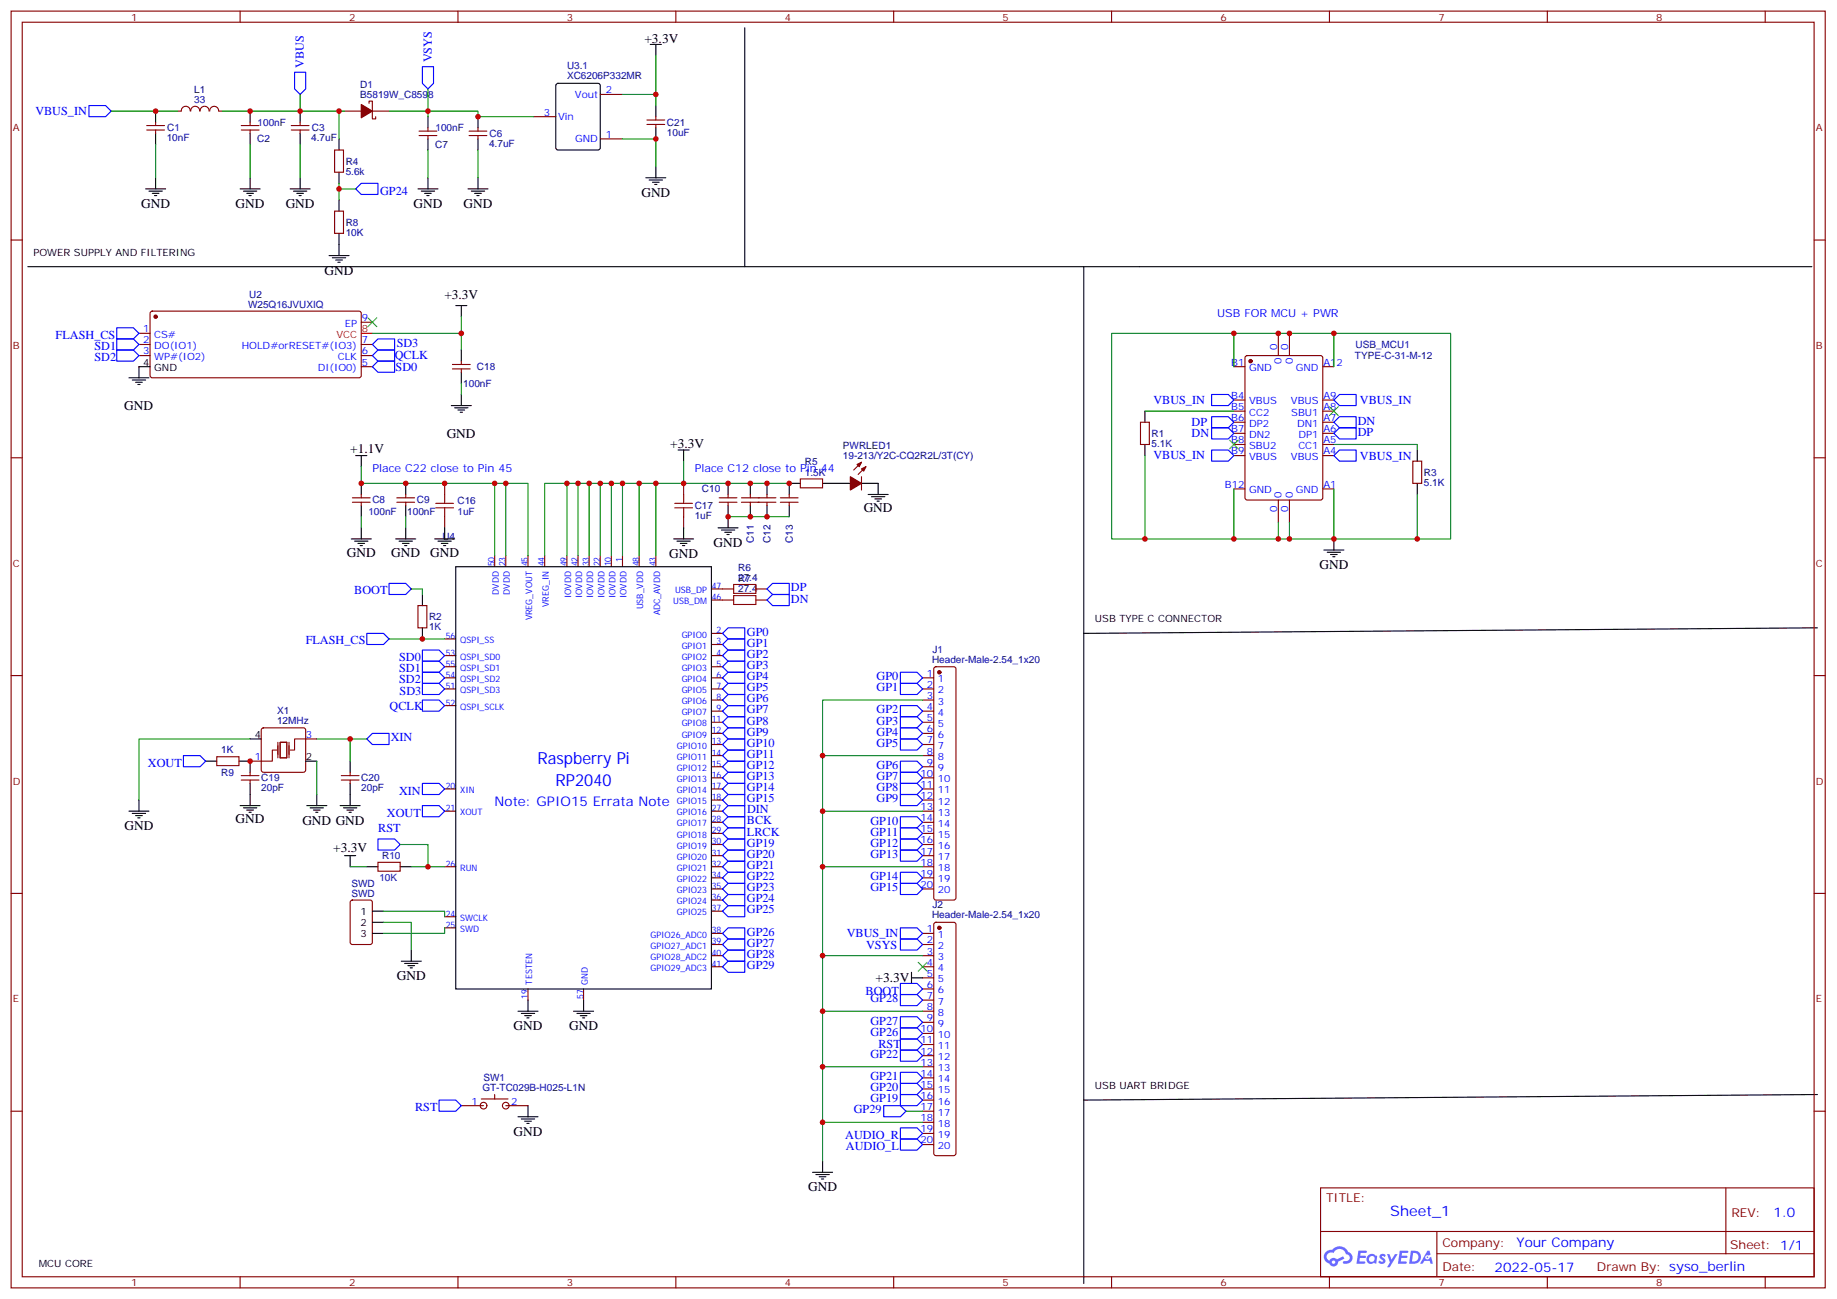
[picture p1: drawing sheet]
<svg xmlns="http://www.w3.org/2000/svg" width="583mm" height="412mm" viewBox="0 0 583 412" stroke-linecap="round" stroke-linejoin="round" font-family="sans-serif">
<path d="M236.4 8.8v75.9M8.8 84.7h566.2M344 84.7v322.8M576.8 199.3l-232.8 1.8M576.8 347.5l-232.8 1.7" fill="none" stroke="#000" stroke-width=".35"/>
<g fill="none" stroke="#870000" stroke-width=".35">
<path d="M3.5 3.5h575.8v405.4h-575.8zM7.1 7.1h568.6v398.2h-568.6zM76.2 3.5v3.6M145.3 3.5v3.6M214.5 3.5v3.6M283.6 3.5v3.6M352.8 3.5v3.6M421.9 3.5v3.6M491.1 3.5v3.6M560.2 3.5v3.6M3.5 76.2h3.6M575.7 76.2h3.6"/>
<path d="M3.5 145.3h3.6M575.7 145.3h3.6M3.5 214.5h3.6M575.7 214.5h3.6M3.5 283.6h3.6M575.7 283.6h3.6M3.5 352.8h3.6M575.7 352.8h3.6M419.1 377.1h156.6v28.2h-156.6zM547.7 377.1v20.9M419.1 391h156.5M456 398h119.6"/>
<path d="M456 391v14.1M76.2 405.3v3.6M145.3 405.3v3.6M214.5 405.3v3.6M283.6 405.3v3.6M352.8 405.3v3.6M421.9 405.3v3.6M491.1 405.3v3.6M560.2 405.3v3.6"/>
</g>
<g fill="#5487ff">
<path d="M438.1 398.3a1.22 1.22 0 0 1 1.7 .3l-.4 .5a.47 .47 0 0 0-.3-.4 .47 .47 0 0 0-.5 .2l.1 .3a1.14 1.14 0 0 1 .8 1.7 1.14 1.14 0 0 1-1.9 0l-.2-.2 .5-.5 .7 .4a.29 .29 0 0 0 .3-.3 .29 .29 0 0 0-.2-.3 1.04 1.04 0 0 1-.6-1.7z"/>
<path d="M431.1 397h2.3l.4 .2-.2 .5-1.8 .1-.1 .8h1.5l.3 .4-.3 .4h-1.6l-.2 1.1h1.7l.2 .3-.2 .3-2.6 .1z"/>
<path d="M444.2 397.1l2.7 .1-.1 .5-1.8 .1-.2 .8h1.6l.3 .4-.4 .4h-1.6l-.1 1.1h1.7l.2 .3-.2 .3-2.7 .1z"/>
<path d="M453 397.1h.7l.3 1.2-.6 .3a.69 .69 0 0 0-1 .3 .69 .69 0 0 0 .4 1 .69 .69 0 0 0 .9-.7l.5-.2 .6 2.2h-.8l-.3-.9h-1.7l-.5 .9h-.8z"/>
<path d="M440.2 398.1h.8l.6 1.9 1.1-1.9h.9l-2.6 4.2h-.8l.9-1.5z"/>
<path d="M447.8 397.1l-.6 4.1h1.3a2.11 2.11 0 0 0 2.5-2.1 2.11 2.11 0 0 0-2.5-2zM448.5 397.8a1.43 1.43 0 0 1 1.6 1.6 1.43 1.43 0 0 1-2 1.1z"/>
<path d="M434.1 398.7a1.54 1.54 0 0 0-.1 2.1 1.54 1.54 0 0 0 2.1 .2l.7 .2 .3-2.3-.6-.3a1.49 1.49 0 0 0-2.4 .1zM434.3 399.7a.95 .95 0 0 1 1.9 0 .95 .95 0 0 1-1.9 0z"/>
<path d="M420.8 397.4a2.18 2.18 0 0 0 1.1 3.7 1.44 1.44 0 0 0 1.6 1 1.44 1.44 0 0 0 1.2-1.5l2-1-.5-.8-1.9 1a1.47 1.47 0 0 0-2.4 .4 1.39 1.39 0 0 1-.7-1.9 1.39 1.39 0 0 1 2-.5 2.12 2.12 0 0 1 2.2-1.3 2.12 2.12 0 0 1 1.9 1.7 1.14 1.14 0 0 1 1 1.4 1.14 1.14 0 0 1-1.6 .8 .43 .43 0 0 0-.5 .3 .43 .43 0 0 0 .4 .5 1.98 1.98 0 0 0 2.5-1.2 1.98 1.98 0 0 0-1.2-2.5 3.1 3.1 0 0 0-5.3-.7l-.9 .1zM422.7 400.7a.55 .55 0 0 1 1.1 0 .55 .55 0 0 1-1.1 0z"/>
<circle cx="453" cy="399.2" r=".26"/>
</g>
<path d="M138.3 159.8h5.6M141.1 157v2.8M214.1 159.8h5.7M217 157v2.8M138.3 161.2h5.6M141.1 161.2v2.8M214.1 161.2h5.7M217 161.2v2.8M232.8 189.1h7.1v2.8h-7.1zM232.8 185.6h7.1v2.8h-7.1z" fill="none" stroke="#a10000" stroke-width=".35"/>
<g fill="none" stroke="#870000" stroke-width=".35">
<path d="M46.6 39.9h5.6M49.4 38.8v1.1M56.4 35.3h1.1M57.5 35.3a1.41 1.41 0 0 1 1.5-1.6 1.41 1.41 0 0 1 1.4 1.6M60.5 35.3a1.41 1.41 0 0 1 1.4-1.6 1.41 1.41 0 0 1 1.4 1.6M63.5 35.3a1.41 1.41 0 0 1 1.4-1.6 1.41 1.41 0 0 1 1.4 1.6M66.6 35.3a1.41 1.41 0 0 1 1.4-1.5 1.41 1.41 0 0 1 1.4 1.5M69.5 35.3h1.1M76.6 39.9h5.6M79.4 38.8v1.1M92.4 39.9h5.7M95.2 38.8v1.1"/>
<path d="M109.4 35.3h5.3M117.1 32.8v-.7h1.1v5.6h1v-.7M118.2 35.3h5.3M169.3 37h7.1M190.5 30h7.1M205.3 39.5h5.7M205.3 38.1h5.7M208.1 37v1.1M208.1 39.5v1.1M46.6 41.3h5.6M49.4 41.3v1M76.6 41.3h5.6"/>
<path d="M79.4 41.3v1M92.4 41.3h5.7M95.2 41.3v1M106.2 47.6h2.8v7.1h-2.8zM133 43h5.6M133 41.6h5.6M135.8 40.6v1M135.8 43v1.1M148.9 43h5.6M148.9 41.6h5.6M151.7 40.6v1M151.7 43v1.1"/>
<path d="M190.5 44.1h7.1M106.2 67h2.8v7.1h-2.8zM47.9 99l.4-.2h65.9l.5 .7-.1 20-.7 .4h-65.8l-.5-.7v-19.7zM44.1 105.8h3.5M44.1 109.4h3.5M44.1 112.9h3.5M114.7 116.4h3.5M114.7 109.4h3.5M114.7 112.9h3.5M114.7 102.3h3.5M143.6 117.1h5.6M143.6 115.7h5.6"/>
<path d="M146.4 114.7v1M146.4 117.1v1.1M391.6 116.4h3.5M395.3 113.1l.5-.2h23.3l.7 .4v44.7l-.5 .7h-23.5l-.6-.4-.1-44.7zM405.7 105.8v7.1M409.2 105.8v7.1M419.8 116.4h3.5M361.9 134.1h2.9v7h-2.9zM391.6 127h3.5M391.6 130.5h3.5M391.6 134.1h3.5M391.6 137.6h3.5"/>
<path d="M419.8 127h3.5M419.8 130.5h3.5M419.8 134.1h3.5M419.8 137.6h3.5M111.8 159.5h5.7M111.8 158h5.7M114.7 157v1M114.7 159.5v1M125.9 159.5h5.7M125.9 158h5.7M128.8 157v1M128.8 159.5v1"/>
<path d="M141.1 153.5v3.5M217 153.5v3.5M228.2 159.5h5.7M228.2 158h5.7M231.1 157v1M231.1 159.5v1M235.3 159.5h10.9M235.3 158h10.9M238.1 157v1M238.1 159.5v1M243.4 157v1M243.4 159.5v1"/>
<path d="M247.6 159.5h5.7M247.6 158h5.7M250.5 157v1M250.5 159.5v1M254 152h7.1v2.9h-7.1zM273.4 146.8l-2.5 2.4M273.4 151.3v4.3M274.8 148.2l-2.5 2.4M391.6 141.1h3.5M391.6 144.6h3.5M391.6 155.2h3.5M405.7 158.7v7.1"/>
<path d="M409.2 158.7v7.1M419.8 141.1h3.5M419.8 144.6h3.5M419.8 155.2h3.5M448.4 146.4h2.8v7.1h-2.8zM141.1 164v3.6M157 176.4v3.5M160.5 176.4v3.5M167.6 176.4v3.5M172.9 176.4v3.5M179.9 176.4v3.5M183.4 176.4v3.5"/>
<path d="M187 176.4v3.5M190.5 176.4v3.5M194 176.4v3.5M197.6 176.4v3.5M202.8 176.4v3.5M208.1 176.4v3.5M217 164v3.6M132.6 192.3h2.9v7h-2.9zM225.8 190.5h7M225.8 187h7M239.9 190.5h3.5M239.9 187h3.5"/>
<path d="M141.1 218.7h3.5M141.1 215.2h3.5M141.1 202.8h3.5M141.1 211.7h3.5M141.1 208.1h3.5M225.8 218.7h3.5M225.8 215.2h3.5M225.8 211.7h3.5M225.8 208.1h3.5M225.8 204.6h3.5M225.8 201.1h3.5M292.8 218.7h3.5"/>
<path d="M292.8 215.2h3.5M296.6 211.9l.4-.2h5.7l.5 .2 .2 .5v72.6l-.2 .5-.5 .3h-5.7l-.5-.3-.2-.5v-72.6zM83.1 231.3l.5-.2h12.7l.5 .2 .2 .5v12.7l-.2 .5-.5 .2h-12.7l-.5-.3-.2-.4v-12.7zM97 234.6h3.5M141.1 224h3.5M225.8 225.8h3.5M225.8 222.2h3.5M225.8 239.9h3.5M225.8 236.4h3.5M225.8 232.8h3.5M225.8 229.3h3.5M292.8 225.8h3.5"/>
<path d="M292.8 222.2h3.5M292.8 239.9h3.5M292.8 236.4h3.5M292.8 232.8h3.5M292.8 229.3h3.5M68.8 240.2h7v2.9h-7zM76.6 246.2h5.6M76.6 247.6h5.6M79.4 245.2v1M79.4 247.6v1.1M79.4 241.7h3.5M108.3 246.2h5.6"/>
<path d="M108.3 247.6h5.6M111.1 245.2v1M111.1 247.6v1.1M141.1 257.5h3.5M141.1 250.5h3.5M225.8 257.5h3.5M225.8 250.5h3.5M225.8 254h3.5M225.8 246.9h3.5M225.8 243.4h3.5M292.8 257.5h3.5M292.8 250.5h3.5"/>
<path d="M292.8 254h3.5M292.8 246.9h3.5M292.8 243.4h3.5M119.9 273.8h7.1v2.8h-7.1zM141.1 275.2h3.5M225.8 278.7h3.5M225.8 275.2h3.5M225.8 271.6h3.5M225.8 268.1h3.5M225.8 264.6h3.5M225.8 261.1h3.5M292.8 278.7h3.5"/>
<path d="M292.8 275.2h3.5M292.8 271.6h3.5M292.8 268.1h3.5M292.8 264.6h3.5M292.8 261.1h3.5M111.4 286l.4-.2h5.7l.6 .4 .1 13-.5 .6-5.9 .1-.6-.5-.1-12.9zM141.1 294.6h3.5M141.1 291h3.5M225.8 299.9h3.5M225.8 296.3h3.5M225.8 289.3h3.5M225.8 285.8h3.5"/>
<path d="M225.8 282.2h3.5M292.8 299.9h3.5M292.8 296.3h3.5M292.8 282.2h3.5M296.6 293l.4-.2h5.7l.5 .2 .2 .5v72.7l-.2 .5-.5 .2h-5.7l-.5-.2-.2-.5v-72.7zM167.6 314v3.5M185.2 314v3.5M225.8 306.9h3.5M225.8 303.4h3.5M292.8 306.9h3.5M292.8 303.4h3.5M292.8 310.4h3.5"/>
<path d="M292.8 314h3.5M292.8 317.5h3.5M292.8 321h3.5M292.8 324.6h3.5M292.8 328.1h3.5M292.8 331.6h3.5M292.8 335.1h3.5M292.8 338.7h3.5M146.4 351h7.1M152.8 348.9h8.4M157 347.5v1.4M160.5 351h7.1"/>
<path d="M292.8 342.2h3.5M292.8 345.7h3.5M292.8 349.2h3.5M292.8 352.8h3.5M292.8 356.3h3.5M292.8 359.8h3.5M292.8 363.4h3.5"/>
<circle cx="153.5" cy="351" r="1.06"/>
<circle cx="160.5" cy="351" r="1.06"/>
</g>
<g fill="none" stroke="#000" stroke-width=".35">
<path d="M206.4 14.1h3.5M208.1 14.1v3.5M49.4 35.3v3.5M79.4 35.3v3.5M95.2 35.3v3.5M135.8 37v3.6M151.7 37v3.6M176.6 26.7l.5-.2h12.7l.6 .4 .1 20-.5 .7h-12.9l-.7-.4v-20zM208.1 33.5v3.5M46.2 60h6.4M49.4 42.3v3.6M49.4 56.4v3.6"/>
<path d="M76.2 60h6.3M79.4 42.3v3.6M79.4 56.4v3.6M92.1 60h6.3M95.2 42.3v3.6M95.2 56.4v3.6M107.6 44.1v3.5M107.6 54.7v3.5M132.6 60h6.4M135.8 44.1v3.5M135.8 56.4v3.6M148.5 60h6.4"/>
<path d="M151.7 44.1v3.5M151.7 56.4v3.6M205 56.4h6.3M206 57.1h4.3M207.1 57.9h2.1M207.8 58.6h.7M208.1 40.6v3.5M208.1 52.9v3.5M47.3 60.7h4.2M48.3 61.4h2.1M49 62.1h.7M77.3 60.7h4.2"/>
<path d="M78.3 61.4h2.1M79 62.1h.7M93.1 60.7h4.3M94.2 61.4h2.1M94.9 62.1h.7M107.6 63.5v3.5M107.6 74.1v7M133.7 60.7h4.2M134.8 61.4h2.1M135.5 62.1h.7M149.6 60.7h4.2M150.6 61.4h2.2"/>
<path d="M151.3 62.1h.7M104.4 81.1h6.4M105.5 81.8h4.2M106.5 82.6h2.2M107.2 83.3h.7M144.6 97h3.6M146.4 97v3.5M40.9 119.9h6.4M47.6 116.4h-3.5v3.5M146.4 111.1v3.6M146.4 118.2v3.5M42 120.6h4.2"/>
<path d="M43 121.4h2.2M43.7 122.1h.7M143.2 128.8h6.4M144.3 129.5h4.2M145.3 130.2h2.2M146 130.9h.8M146.4 125.2v3.6M363.4 130.5v3.6M112.9 144.6h3.5M114.7 144.6v3.6M114.7 153.5v3.5M128.8 153.5v3.5"/>
<path d="M215.2 142.9h3.5M217 142.9v3.5M231.1 153.5v3.5M238.1 153.5v3.5M243.4 153.5v3.5M254 153.5h-3.5v3.5M261.1 153.5h8.8M273.4 153.5h5.3v3.5M275.5 157h6.4M276.6 157.7h4.2M277.6 158.4h2.2M278.3 159.1h.7"/>
<path d="M363.4 141.1v3.5M449.8 142.9v3.5M449.8 153.5v3.5M111.5 171.1h6.3M112.5 171.8h4.3M113.6 172.5h2.1M114.3 173.2h.7M114.7 160.5v3.5M114.7 167.6v3.5M125.6 171.1h6.3M126.6 171.8h4.3M127.7 172.5h2.1"/>
<path d="M128.4 173.2h.7M128.8 160.5v3.5M128.8 167.6v3.5M137.9 171.1h6.4M139 171.8h4.2M140.1 172.5h2.1M140.8 173.2h.7M141.1 167.6v3.5M144.6 179.9h81.2v134.1h-81.2zM213.8 171.1h6.3M214.8 171.8h4.3M215.9 172.5h2.1"/>
<path d="M216.6 173.2h.7M217 167.6v3.5M227.9 167.6h6.3M229 168.3h4.2M230 169h2.1M230.7 169.7h.7M231.1 160.5v7.1M238.1 160.5v3.5M243.4 160.5v3.5M250.5 160.5v3.5M420.2 174.6h6.3M421.2 175.3h4.2"/>
<path d="M422.3 176h2.1M423 176.7h.7M423.3 171.1v3.5M134.1 188.7v3.6M134.1 199.3v3.5M79.4 234.6h3.5M40.9 257.5h6.4M42 258.2h4.2M43 258.9h2.2M43.7 259.6h.7M44.1 254v3.5M65.3 241.7h3.5"/>
<path d="M75.8 241.7h3.6v3.5M76.2 255.8h6.3M77.3 256.5h4.2M78.3 257.2h2.1M79 257.9h.7M79.4 248.7v7.1M97 241.7h3.5M97.4 255.8h6.3M98.4 256.5h4.3M99.5 257.2h2.1M100.2 257.9h.7M100.5 252.2v3.6"/>
<path d="M107.9 255.8h6.4M109 256.5h4.2M110.1 257.2h2.1M110.8 257.9h.7M111.1 241.7v3.5M111.1 248.7v7.1M109.4 271.6h3.5M111.1 271.6v3.6M116.4 275.2h3.5M127 275.2h3.5M118.2 296.3h3.5M118.2 289.3h3.5"/>
<path d="M118.2 292.8h3.5M127.4 305.2h6.3M128.4 305.9h4.2M129.5 306.6h2.1M130.2 307.3h.7M130.5 301.6v3.6M167.6 317.5v3.5M185.2 317.5v3.5M289.3 310.4h3.5M289.3 308.7v3.5M164.4 321h6.3M165.5 321.7h4.2"/>
<path d="M166.5 322.4h2.1M167.2 323.1h.7M182 321h6.4M183.1 321.7h4.2M184.1 322.4h2.2M184.9 323.1h.7M164.4 354.5h6.3M165.5 355.2h4.2M166.5 356h2.1M167.2 356.7h.7M167.6 351v3.5M257.9 372.2h6.3"/>
<path d="M258.9 372.9h4.3M260 373.6h2.1M260.7 374.3h.7M261.1 368.7v3.5"/>
</g>
<path d="M87.8 238.1h-1.4v3.6h-3.5M88.2 235.7v4.9M88.9 235.7h2.1v4.9h-2.1zM91.7 235.7v4.9M97 234.6h-3.5v3.5h-1.4" fill="none" stroke="#870012" stroke-width=".35"/>
<g fill="#870000" stroke="#870000" stroke-width=".35">
<path d="M114.7 33.2l3.5 2.1-3.5 2.1z"/>
<path d="M269.9 151.3l3.5 2.2-3.5 2.1z"/>
<path d="M273.4 148.9l1.4-.7-.7 1.4z"/>
<path d="M272 147.5l1.4-.7-.7 1.4z"/>
<circle cx="396.9" cy="114.7" r=".53"/>
<circle cx="49.4" cy="100.5" r=".53"/>
<circle cx="298.1" cy="213.4" r=".53"/>
<circle cx="298.1" cy="294.6" r=".53"/>
</g>
<path d="M114.7 105.8h3.5" fill="none" stroke="#f00" stroke-width=".35"/>
<g fill="none" stroke="#00f" stroke-width=".35">
<path d="M28.2 33.5h5.3l1.8 1.8-1.8 1.7h-5.3zM93.5 22.9h3.5v5.3l-1.8 1.8-1.7-1.8zM134.1 21.2h3.5v5.3l-1.8 1.7-1.7-1.7zM114.7 58.2h5.2v3.5h-5.2l-1.8-1.7zM37 107.6h5.3l1.8 1.8-1.8 1.7h-5.3zM37 104.1h5.3l1.8 1.7-1.8 1.8h-5.3zM37 111.1h5.3l1.8 1.8-1.8 1.8h-5.3zM118.2 116.4l1.7-1.7h5.3v3.5h-5.3zM118.2 112.9l1.7-1.8h5.3v3.6h-5.3zM118.2 109.4l1.7-1.8h5.3v3.5h-5.3zM384.5 132.3h5.3l1.8 1.8-1.8 1.7h-5.3zM384.5 135.8h5.3l1.8 1.8-1.8 1.7h-5.3z"/>
<path d="M384.5 125.2h5.3l1.8 1.8-1.8 1.8h-5.3zM423.3 137.6l1.8-1.8h5.3v3.5h-5.3zM423.3 127l1.8-1.8h5.3v3.6h-5.3zM425.1 132.3h5.3v3.5h-5.3l-1.8-1.7zM384.5 142.9h5.3l1.8 1.7-1.8 1.8h-5.3zM423.3 144.6l1.8-1.7h5.3v3.5h-5.3zM123.5 185.2h5.3l1.7 1.8-1.7 1.7h-5.3zM243.4 190.5l1.8-1.8h5.3v3.6h-5.3zM243.4 187l1.8-1.8h5.3v3.5h-5.3zM116.4 201.1h5.3l1.8 1.7-1.8 1.8h-5.3zM134.1 206.4h5.2l1.8 1.7-1.8 1.8h-5.2zM134.1 209.9h5.2l1.8 1.8-1.8 1.7h-5.2z"/>
<path d="M134.1 213.4h5.2l1.8 1.8-1.8 1.8h-5.2zM134.1 217h5.2l1.8 1.7-1.8 1.8h-5.2zM229.3 201.1l1.8-1.8h5.3v3.5h-5.3zM229.3 204.6l1.8-1.8h5.3v3.6h-5.3zM229.3 208.1l1.8-1.7h5.3v3.5h-5.3zM229.3 211.7l1.8-1.8h5.3v3.5h-5.3zM229.3 215.2l1.8-1.8h5.3v3.6h-5.3zM229.3 218.7l1.8-1.7h5.3v3.5h-5.3zM285.8 217h5.2l1.8 1.7-1.8 1.8h-5.2zM285.8 213.4h5.2l1.8 1.8-1.8 1.8h-5.2zM58.2 239.9h5.3l1.8 1.8-1.8 1.7h-5.3zM116.4 234.6l1.8-1.8h5.3v3.6h-5.3z"/>
<path d="M134.1 222.2h5.2l1.8 1.8-1.8 1.8h-5.2zM229.3 222.2l1.8-1.7h5.3v3.5h-5.3zM229.3 225.8l1.8-1.8h5.3v3.5h-5.3zM229.3 229.3l1.8-1.8h5.3v3.6h-5.3zM229.3 232.8l1.8-1.7h5.3v3.5h-5.3zM229.3 236.4l1.8-1.8h5.3v3.5h-5.3zM229.3 239.9l1.8-1.8h5.3v3.6h-5.3zM285.8 234.6h5.2l1.8 1.8-1.8 1.7h-5.2zM285.8 231.1h5.2l1.8 1.7-1.8 1.8h-5.2zM285.8 227.5h5.2l1.8 1.8-1.8 1.8h-5.2zM285.8 224h5.2l1.8 1.8-1.8 1.7h-5.2zM134.1 255.8h5.2l1.8 1.7-1.8 1.8h-5.2z"/>
<path d="M134.1 248.7h5.2l1.8 1.8-1.8 1.7h-5.2zM229.3 257.5l1.8-1.7h5.3v3.5h-5.3zM229.3 243.4l1.8-1.7h5.3v3.5h-5.3zM229.3 246.9l1.8-1.7h5.3v3.5h-5.3zM229.3 250.5l1.8-1.8h5.3v3.5h-5.3zM229.3 254l1.8-1.8h5.3v3.6h-5.3zM285.8 259.3h5.2l1.8 1.8-1.8 1.7h-5.2zM285.8 252.2h5.2l1.8 1.8-1.8 1.8h-5.2zM285.8 248.7h5.2l1.8 1.8-1.8 1.7h-5.2zM285.8 245.2h5.2l1.8 1.7-1.8 1.8h-5.2zM285.8 241.7h5.2l1.8 1.7-1.8 1.8h-5.2zM119.9 266.3h5.3l1.8 1.8-1.8 1.8h-5.3z"/>
<path d="M229.3 261.1l1.8-1.8h5.3v3.5h-5.3zM229.3 264.6l1.8-1.8h5.3v3.5h-5.3zM229.3 268.1l1.8-1.8h5.3v3.6h-5.3zM229.3 271.6l1.8-1.7h5.3v3.5h-5.3zM229.3 275.2l1.8-1.8h5.3v3.5h-5.3zM229.3 278.7l1.8-1.8h5.3v3.6h-5.3zM285.8 276.9h5.2l1.8 1.8-1.8 1.8h-5.2zM285.8 269.9h5.2l1.8 1.7-1.8 1.8h-5.2zM285.8 266.3h5.2l1.8 1.8-1.8 1.8h-5.2zM285.8 262.8h5.2l1.8 1.8-1.8 1.7h-5.2zM229.3 282.2l1.8-1.7h5.3v3.5h-5.3zM229.3 285.8l1.8-1.8h5.3v3.5h-5.3z"/>
<path d="M229.3 289.3l1.8-1.8h5.3v3.5h-5.3zM229.3 299.9l1.8-1.8h5.3v3.5h-5.3zM231.1 294.6h5.3v3.5h-5.3l-1.8-1.8zM285.8 280.5h5.2l1.8 1.7-1.8 1.8h-5.2zM285.8 294.6h5.2l1.8 1.7-1.8 1.8h-5.2zM285.8 298.1h5.2l1.8 1.8-1.8 1.7h-5.2zM229.3 303.4l1.8-1.8h5.3v3.6h-5.3zM229.3 306.9l1.8-1.7h5.3v3.5h-5.3zM285.8 315.7h5.2l1.8 1.8-1.8 1.8h-5.2zM285.8 312.2h5.2l1.8 1.8-1.8 1.7h-5.2zM285.8 322.8h5.2l1.8 1.8-1.8 1.7h-5.2zM285.8 326.3h5.2l1.8 1.8-1.8 1.7h-5.2z"/>
<path d="M285.8 333.4h5.2l1.8 1.7-1.8 1.8h-5.2zM285.8 329.8h5.2l1.8 1.8-1.8 1.8h-5.2zM139.3 349.2h5.3l1.8 1.8-1.8 1.8h-5.3zM280.5 351h5.3l1.7 1.8-1.7 1.7h-5.3zM285.8 340.4h5.2l1.8 1.8-1.8 1.8h-5.2zM285.8 344h5.2l1.8 1.7-1.8 1.8h-5.2zM285.8 347.5h5.2l1.8 1.7-1.8 1.8h-5.2zM285.8 358.1h5.2l1.8 1.7-1.8 1.8h-5.2zM285.8 361.6h5.2l1.8 1.8-1.8 1.7h-5.2z"/>
</g>
<g fill="none" stroke="#008700" stroke-width=".35">
<path d="M208.1 17.6v15.9M35.3 35.3h21.1M95.2 30v5.3h-24.6M95.2 35.3h14.2M107.6 35.3v8.8M123.5 35.3h28.2v1.7h17.6M135.8 28.2v8.8M197.6 30h10.5M49.4 45.9v10.5M79.4 45.9v10.5M95.2 45.9v10.5M107.6 58.2v5.3"/>
<path d="M107.6 60h5.3M135.8 47.6v8.8M151.7 47.6v8.8M197.6 44.1h10.5v8.8M118.2 105.8h28.2M146.4 100.5v10.6M391.6 116.4v-10.6h31.7v10.6M391.6 105.8h-38.8v65.3h10.6M423.3 105.8h37.1v65.3h-10.6M146.4 121.7v3.5M363.4 130.5h28.2M114.7 148.2v5.3h42.3v22.9"/>
<path d="M157 153.5h3.5v22.9M160.5 153.5h7.1v22.9M179.9 153.5h3.5v22.9M183.4 153.5h3.6v22.9M187 153.5h3.5v22.9M190.5 153.5h3.5v22.9M194 153.5h3.6v22.9M197.6 153.5h5.2v22.9M202.8 153.5h5.3v22.9M217 153.5h33.5M217 146.4v7.1h-8.9M363.4 144.6v26.5h28.2"/>
<path d="M391.6 155.2v15.9h31.7v-15.9M423.3 141.1h26.5v1.8M449.8 157v14.1h-26.5M114.7 164v3.6M128.8 164v3.6M172.9 176.4v-22.9h7v22.9M231.1 164h19.4M405.7 165.8v5.3M409.2 165.8v5.3M130.5 187h3.6v1.7M123.5 202.8h17.6M79.4 234.6h-35.3v19.4"/>
<path d="M100.5 234.6h15.9M111.1 234.6v7.1M261.1 239.9h31.7M292.8 222.2h-31.7v146.5M100.5 241.7v10.5M261.1 257.5h31.7M111.1 275.2h5.3M127 268.1h8.8v7.1M130.5 275.2h10.6M261.1 275.2h31.7M121.7 289.3h19.4v1.7M121.7 292.8h8.8v8.8"/>
<path d="M141.1 294.6v1.7h-19.4M261.1 303.4h31.7M261.1 321h31.7M261.1 338.7h31.7M261.1 356.3h31.7M287.5 352.8h5.3"/>
</g>
<g fill="#c00">
<circle cx="243.4" cy="153.5" r=".88"/>
<circle cx="238.1" cy="153.5" r=".88"/>
<circle cx="231.1" cy="153.5" r=".88"/>
<circle cx="135.8" cy="275.2" r=".88"/>
<circle cx="217" cy="153.5" r=".88"/>
<circle cx="208.1" cy="153.5" r=".88"/>
<circle cx="114.7" cy="153.5" r=".88"/>
<circle cx="160.5" cy="153.5" r=".88"/>
<circle cx="202.8" cy="153.5" r=".88"/>
<circle cx="197.6" cy="153.5" r=".88"/>
<circle cx="194" cy="153.5" r=".88"/>
<circle cx="190.5" cy="153.5" r=".88"/>
<circle cx="187" cy="153.5" r=".88"/>
<circle cx="183.4" cy="153.5" r=".88"/>
<circle cx="179.9" cy="153.5" r=".88"/>
<circle cx="128.8" cy="153.5" r=".88"/>
<circle cx="141.1" cy="153.5" r=".88"/>
<circle cx="157" cy="153.5" r=".88"/>
<circle cx="243.4" cy="164" r=".88"/>
<circle cx="231.1" cy="164" r=".88"/>
<circle cx="238.1" cy="164" r=".88"/>
<circle cx="79.4" cy="241.7" r=".88"/>
<circle cx="111.1" cy="234.6" r=".88"/>
<circle cx="409.2" cy="171.1" r=".88"/>
<circle cx="405.7" cy="171.1" r=".88"/>
<circle cx="391.6" cy="171.1" r=".88"/>
<circle cx="423.3" cy="171.1" r=".88"/>
<circle cx="405.7" cy="105.8" r=".88"/>
<circle cx="409.2" cy="105.8" r=".88"/>
<circle cx="363.4" cy="171.1" r=".88"/>
<circle cx="391.6" cy="105.8" r=".88"/>
<circle cx="449.8" cy="171.1" r=".88"/>
<circle cx="423.3" cy="105.8" r=".88"/>
<circle cx="79.4" cy="35.3" r=".88"/>
<circle cx="95.3" cy="35.3" r=".88"/>
<circle cx="49.4" cy="35.3" r=".88"/>
<circle cx="146.4" cy="105.8" r=".88"/>
<circle cx="208.1" cy="44.1" r=".88"/>
<circle cx="208.1" cy="30" r=".88"/>
<circle cx="151.7" cy="37" r=".88"/>
<circle cx="261.1" cy="239.9" r=".88"/>
<circle cx="261.1" cy="257.5" r=".88"/>
<circle cx="261.1" cy="275.2" r=".88"/>
<circle cx="261.1" cy="303.4" r=".88"/>
<circle cx="261.1" cy="321" r=".88"/>
<circle cx="261.1" cy="338.7" r=".88"/>
<circle cx="261.1" cy="356.3" r=".88"/>
<circle cx="135.8" cy="35.3" r=".88"/>
<circle cx="107.6" cy="35.3" r=".88"/>
<circle cx="107.6" cy="60" r=".88"/>
<circle cx="250.5" cy="153.5" r=".88"/>
<circle cx="134.1" cy="202.8" r=".88"/>
</g>
<path d="M116.8 100.9l2.8 2.8M119.6 100.9l-2.8 2.8M390.2 139.7l2.8 2.8M393 139.7l-2.8 2.8M421.9 129.1l2.8 2.8M424.7 129.1l-2.8 2.8M291.4 305.5l2.8 2.8M294.2 305.5l-2.8 2.8" fill="none" stroke="#3c3" stroke-width=".35"/>
<g font-size="5.3" fill="#00f">
<text x="170.6" y="242.5">Raspberry Pi</text>
<text x="176.3" y="249.6">RP2040</text>
</g>
<text font-size="4.6" fill="#00f" x="441.2" y="386.1">Sheet_1</text>
<g font-size="4.2">
<text x="204.5" y="13.8">+3.3V</text>
<text x="44.8" y="66">GND</text>
<text x="74.8" y="66">GND</text>
<text x="90.7" y="66">GND</text>
<text x="131.2" y="66">GND</text>
<text x="147.1" y="66">GND</text>
<text x="203.6" y="62.5">GND</text>
<text x="103" y="87.2">GND</text>
<text x="141" y="94.9">+3.3V</text>
<text x="39.5" y="130.2">GND</text>
<text x="111.1" y="143.9">+1.1V</text>
<text x="141.8" y="139">GND</text>
<text x="212.7" y="142.2">+3.3V</text>
<text x="274.1" y="162.6">GND</text>
<text x="226.5" y="173.6">GND</text>
<text x="110.1" y="176.7">GND</text>
<text x="124.2" y="176.7">GND</text>
<text x="136.5" y="176.7">GND</text>
<text x="212.4" y="177.1">GND</text>
<text x="418.7" y="180.6">GND</text>
<text x="39.5" y="263.6">GND</text>
<text x="74.8" y="261.4">GND</text>
<text x="96" y="261.9">GND GND</text>
<text x="105.8" y="270.5">+3.3V</text>
<text x="125.9" y="311.2">GND</text>
<text x="277.9" y="311.9">+3.3V</text>
<text x="163" y="327">GND</text>
<text x="180.6" y="327">GND</text>
<text x="163" y="360.6">GND</text>
<text x="256.5" y="378.2">GND</text>
</g>
<g font-size="4.2" fill="#00f">
<text x="157" y="255.8">Note: GPIO15 Errata Note</text>
<text x="562.9" y="386.4">1.0</text>
<text x="481.3" y="395.9">Your Company</text>
<text x="474.4" y="403.7">2022-05-17</text>
</g>
<g font-size="3.9" fill="#00f">
<text x="96.4" y="21.6" transform="rotate(-90 96.4 21.6)">VBUS</text>
<text x="137" y="19.8" transform="rotate(-90 137 19.8)">VSYS</text>
<text x="11.2" y="36.5">VBUS_IN</text>
<text x="120.6" y="61.8">GP24</text>
<text x="17.7" y="107.6">FLASH_CS</text>
<text x="30" y="111.1">SD1</text>
<text x="125.9" y="110.1">SD3</text>
<text x="30" y="114.7">SD2</text>
<text x="125.3" y="114.1">QCLK</text>
<text x="125.5" y="117.6">SD0</text>
<text x="366" y="128.2">VBUS_IN</text>
<text x="431.6" y="128.3">VBUS_IN</text>
<text x="378.1" y="135.3">DP</text>
<text x="430.9" y="134.8">DN</text>
<text x="378.1" y="138.9">DN</text>
<text x="430.9" y="138.4">DP</text>
<text x="366" y="145.9">VBUS_IN</text>
<text x="431.6" y="145.9">VBUS_IN</text>
<text x="112.4" y="188.7">BOOT</text>
<text x="251" y="191.3">DN</text>
<text x="251" y="187.8">DP</text>
<text x="237" y="201.8">GP0</text>
<text x="97" y="204.6">FLASH_CS</text>
<text x="126.7" y="209.9">SD0</text>
<text x="237" y="205.3">GP1</text>
<text x="237" y="208.8">GP2</text>
<text x="126.7" y="213.4">SD1</text>
<text x="237" y="212.4">GP3</text>
<text x="237" y="215.9">GP4</text>
<text x="278.2" y="215.9">GP0</text>
<text x="126.7" y="217">SD2</text>
<text x="126.8" y="220.5">SD3</text>
<text x="237" y="219.4">GP5</text>
<text x="278.2" y="219.4">GP1</text>
<text x="123.7" y="225.2">QCLK</text>
<text x="237" y="223">GP6</text>
<text x="237" y="226.5">GP7</text>
<text x="278.2" y="226.5">GP2</text>
<text x="237" y="230">GP8</text>
<text x="237" y="233.5">GP9</text>
<text x="278.2" y="233.5">GP4</text>
<text x="278.2" y="230">GP3</text>
<text x="124" y="235.3">XIN</text>
<text x="237" y="237.1">GP10</text>
<text x="278.2" y="237.1">GP5</text>
<text x="46.9" y="243.4">XOUT</text>
<text x="237" y="240.6">GP11</text>
<text x="237" y="244.1">GP12</text>
<text x="278.2" y="244.1">GP6</text>
<text x="237" y="247.6">GP13</text>
<text x="237" y="251.2">GP14</text>
<text x="278.2" y="251.2">GP8</text>
<text x="278.2" y="247.6">GP7</text>
<text x="126.7" y="252.2">XIN</text>
<text x="237" y="254.7">GP15</text>
<text x="278.2" y="254.7">GP9</text>
<text x="122.8" y="259.3">XOUT</text>
<text x="237.1" y="261.8">BCK</text>
<text x="237.1" y="258.2">DIN</text>
<text x="276.3" y="261.8">GP10</text>
<text x="120.1" y="264.1">RST</text>
<text x="237" y="268.8">GP19</text>
<text x="237.1" y="265.3">LRCK</text>
<text x="276.3" y="268.8">GP12</text>
<text x="276.3" y="265.3">GP11</text>
<text x="237" y="272.3">GP20</text>
<text x="237" y="275.9">GP21</text>
<text x="276.3" y="272.3">GP13</text>
<text x="237" y="279.4">GP22</text>
<text x="276.3" y="279.4">GP14</text>
<text x="237" y="282.9">GP23</text>
<text x="237" y="286.5">GP24</text>
<text x="276.3" y="282.9">GP15</text>
<text x="237" y="290">GP25</text>
<text x="237" y="297">GP26</text>
<text x="268.7" y="297.5">VBUS_IN</text>
<text x="237" y="300.6">GP27</text>
<text x="237" y="304.1">GP28</text>
<text x="274.9" y="301.2">VSYS</text>
<text x="237" y="307.6">GP29</text>
<text x="274.7" y="315.7">BOOT</text>
<text x="276.3" y="318.2">GP28</text>
<text x="276.3" y="325.3">GP27</text>
<text x="276.3" y="328.8">GP26</text>
<text x="276.3" y="335.8">GP22</text>
<text x="278.8" y="332.8">RST</text>
<text x="276.3" y="342.9">GP21</text>
<text x="276.3" y="346.4">GP20</text>
<text x="131.8" y="352.8">RST</text>
<text x="271" y="353.5">GP29</text>
<text x="276.3" y="350">GP19</text>
<text x="268.3" y="361.6">AUDIO_R</text>
<text x="268.5" y="365.1">AUDIO_L</text>
</g>
<g font-size="3.9" fill="#800">
<text x="420.9" y="381.7">TITLE:</text>
<text x="549.5" y="386.4">REV:</text>
<text x="457.8" y="395.9">Company:</text>
<text x="549.1" y="396.5">Sheet: 1/1</text>
<text x="457.8" y="403.6">Date:</text>
<text x="506.8" y="403.7">Drawn By: syso_berlin</text>
</g>
<g font-size="3.5" fill="#00f">
<text x="386.3" y="100.5">USB FOR MCU + PWR</text>
<text x="118.2" y="149.9">Place C22 close to Pin 45</text>
<text x="220.5" y="149.9">Place C12 close to Pin 44</text>
</g>
<g font-size="3.2" fill="#800">
<text x="41.6" y="6.5">1</text>
<text x="110.8" y="6.5">2</text>
<text x="179.9" y="6.5">3</text>
<text x="249.1" y="6.5">4</text>
<text x="318.2" y="6.5">5</text>
<text x="387.3" y="6.5">6</text>
<text x="456.5" y="6.5">7</text>
<text x="525.6" y="6.5">8</text>
<text x="4.1" y="41.6">A</text>
<text x="576.3" y="41.6">A</text>
<text x="4.1" y="110.8">B</text>
<text x="576.3" y="110.8">B</text>
<text x="4.1" y="179.9">C</text>
<text x="576.3" y="179.9">C</text>
<text x="4.1" y="249.1">D</text>
<text x="576.3" y="249.1">D</text>
<text x="4.1" y="318.2">E</text>
<text x="576.3" y="318.2">E</text>
<text x="41.6" y="408.3">1</text>
<text x="110.8" y="408.3">2</text>
<text x="179.9" y="408.3">3</text>
<text x="249.1" y="408.3">4</text>
<text x="318.2" y="408.3">5</text>
<text x="387.3" y="408.3">6</text>
<text x="456.5" y="408.3">7</text>
<text x="525.6" y="408.3">8</text>
</g>
<g font-size="3.2" fill="#000080">
<text x="180" y="22">U3.1</text>
<text x="61.7" y="29.5">L1</text>
<text x="114.3" y="27.9">D1</text>
<text x="180" y="25.2">XC6206P332MR</text>
<text x="61.7" y="32.7">33</text>
<text x="114.3" y="31">B5819W_C8598</text>
<text x="53.1" y="41.7">C1</text>
<text x="81.8" y="39.9">100nF</text>
<text x="99" y="41.7">C3</text>
<text x="138.2" y="41.7">100nF</text>
<text x="211.7" y="40">C21</text>
<text x="52.9" y="44.9">10nF</text>
<text x="81.6" y="45.2">C2</text>
<text x="98.8" y="44.9">4.7uF</text>
<text x="138.1" y="47">C7</text>
<text x="155.2" y="46.7">4.7uF</text>
<text x="155.4" y="43.5">C6</text>
<text x="211.7" y="43.1">10uF</text>
<text x="109.7" y="52.3">R4</text>
<text x="109.7" y="55.5">5.6k</text>
<text x="109.7" y="71.7">R8</text>
<text x="109.7" y="74.9">10K</text>
<text x="79.1" y="94.5">U2</text>
<text x="78.7" y="97.7">W25Q16JVUXIQ</text>
<text x="430.2" y="110.6">USB_MCU1</text>
<text x="151.4" y="117.6">C18</text>
<text x="430" y="114.1">TYPE-C-31-M-12</text>
<text x="147" y="122.9">100nF</text>
<text x="267.5" y="142.5">PWRLED1</text>
<text x="365.5" y="141.9">5.1K</text>
<text x="365.5" y="138.8">R1</text>
<text x="255.4" y="147.8">R5</text>
<text x="267.5" y="145.7">19-213/Y2C-CQ2R2L/3T(CY)</text>
<text x="255.4" y="151">1.5K</text>
<text x="451.9" y="154.3">5.1K</text>
<text x="451.9" y="151.1">R3</text>
<text x="118.2" y="159.8">C8</text>
<text x="132.3" y="159.8">C9</text>
<text x="145.2" y="159.9">C16</text>
<text x="220.5" y="161.6">C17</text>
<text x="222.8" y="156.4">C10</text>
<text x="116.9" y="163.4">100nF</text>
<text x="129.3" y="163.4">100nF</text>
<text x="145.2" y="163.4">1uF</text>
<text x="220.5" y="164.8">1uF</text>
<text x="140.4" y="171.5">U4</text>
<text x="239.3" y="172.4" transform="rotate(-90 239.3 172.4)">C11</text>
<text x="244.6" y="172.4" transform="rotate(-90 244.6 172.4)">C12</text>
<text x="251.6" y="172.4" transform="rotate(-90 251.6 172.4)">C13</text>
<text x="234.3" y="184.9">R7</text>
<text x="234.3" y="184.5">27.4</text>
<text x="234.3" y="181.3">R6</text>
<text x="234.3" y="188">27.4</text>
<text x="136.2" y="196.9">R2</text>
<text x="136.2" y="200.1">1K</text>
<text x="296" y="207.3">J1</text>
<text x="295.8" y="210.4">Header-Male-2.54_1x20</text>
<text x="87.9" y="226.6">X1</text>
<text x="87.9" y="229.8">12MHz</text>
<text x="70.2" y="239.2">1K</text>
<text x="70.2" y="246.3">R9</text>
<text x="82.9" y="251.3">20pF</text>
<text x="82.9" y="248.1">C19</text>
<text x="114.7" y="251.3">20pF</text>
<text x="114.7" y="248">C20</text>
<text x="121.3" y="272.8">R10</text>
<text x="111.6" y="281.5">SWD</text>
<text x="120.4" y="279.8">10K</text>
<text x="111.6" y="284.7">SWD</text>
<text x="295.8" y="291.6">Header-Male-2.54_1x20</text>
<text x="296" y="288.4">J2</text>
<text x="153.1" y="346.4">GT-TC029B-H025-L1N</text>
<text x="153.5" y="343.3">SW1</text>
</g>
<g font-size="3.2" fill="#00f">
<text x="192.3" y="29.6">2</text>
<text x="182.4" y="31">Vout</text>
<text x="172.6" y="36.7">3</text>
<text x="177.1" y="38.1">Vin</text>
<text x="182.5" y="45.2">GND</text>
<text x="192.3" y="43.7">1</text>
<text x="114.8" y="102">9</text>
<text x="45.4" y="105.5">1</text>
<text x="48.9" y="107.2">CS#</text>
<text x="109.4" y="103.7">EP</text>
<text x="45.4" y="109">2</text>
<text x="45.4" y="112.5">3</text>
<text x="48.9" y="110.8">DO(IO1)</text>
<text x="76.7" y="110.8">HOLD#orRESET#(IO3)</text>
<text x="114.8" y="112.5">6</text>
<text x="114.8" y="109">7</text>
<text x="405.3" y="111.1" transform="rotate(-90 405.3 111.1)">0</text>
<text x="408.9" y="111.1" transform="rotate(-90 408.9 111.1)">0</text>
<text x="48.9" y="114.3">WP#(IO2)</text>
<text x="100.8" y="117.8">DI(IO0)</text>
<text x="107.2" y="114.3">CLK</text>
<text x="114.8" y="116.1">5</text>
<text x="390.7" y="116.1">B1</text>
<text x="396.4" y="117.8">GND</text>
<text x="406.8" y="115.6" transform="rotate(-90 406.8 115.6)">0</text>
<text x="410.3" y="115.6" transform="rotate(-90 410.3 115.6)">0</text>
<text x="411.2" y="117.8">GND</text>
<text x="420" y="116.1">A12</text>
<text x="390.7" y="126.6">B4</text>
<text x="390.7" y="130.2">B5</text>
<text x="396.4" y="128.4">VBUS</text>
<text x="396.4" y="131.9">CC2</text>
<text x="409.7" y="128.4">VBUS</text>
<text x="409.8" y="131.9">SBU1</text>
<text x="420" y="130.2">A8</text>
<text x="420" y="126.6">A9</text>
<text x="390.7" y="133.7">B6</text>
<text x="390.7" y="137.2">B7</text>
<text x="396.4" y="135.5">DP2</text>
<text x="411.7" y="135.5">DN1</text>
<text x="420" y="137.2">A6</text>
<text x="420" y="133.7">A7</text>
<text x="390.7" y="140.8">B8</text>
<text x="396.4" y="139">DN2</text>
<text x="396.4" y="142.5">SBU2</text>
<text x="412.1" y="142.5">CC1</text>
<text x="412.1" y="139">DP1</text>
<text x="420" y="140.8">A5</text>
<text x="390.7" y="144.3">B9</text>
<text x="396.4" y="146.1">VBUS</text>
<text x="409.7" y="146.1">VBUS</text>
<text x="420" y="144.3">A4</text>
<text x="388.7" y="154.9">B12</text>
<text x="420" y="154.9">A1</text>
<text x="396.4" y="156.6">GND</text>
<text x="406.8" y="158" transform="rotate(-90 406.8 158)">0</text>
<text x="410.3" y="158" transform="rotate(-90 410.3 158)">0</text>
<text x="411.2" y="156.6">GND</text>
<text x="405.3" y="162.5" transform="rotate(-90 405.3 162.5)">0</text>
<text x="408.9" y="162.5" transform="rotate(-90 408.9 162.5)">0</text>
<text x="294.1" y="214.8">1</text>
<text x="294.1" y="218.4">2</text>
<text x="294.1" y="221.9">3</text>
<text x="297.6" y="216.6">1</text>
<text x="297.6" y="220.1">2</text>
<text x="294.1" y="225.4">4</text>
<text x="297.6" y="223.7">3</text>
<text x="297.6" y="227.2">4</text>
<text x="294.1" y="229">5</text>
<text x="294.1" y="232.5">6</text>
<text x="297.6" y="230.7">5</text>
<text x="97" y="234.2">3</text>
<text x="294.1" y="236">7</text>
<text x="294.1" y="239.5">8</text>
<text x="297.6" y="234.2">6</text>
<text x="297.6" y="237.8">7</text>
<text x="80.9" y="241.3">1</text>
<text x="294.1" y="243.1">9</text>
<text x="297.6" y="241.3">8</text>
<text x="297.6" y="244.8">9</text>
<text x="292.1" y="246.6">10</text>
<text x="292.1" y="250.1">11</text>
<text x="297.6" y="248.4">10</text>
<text x="297.6" y="251.9">11</text>
<text x="292.1" y="253.6">12</text>
<text x="292.1" y="257.2">13</text>
<text x="297.6" y="255.4">12</text>
<text x="292.1" y="260.7">14</text>
<text x="297.6" y="258.9">13</text>
<text x="297.6" y="262.5">14</text>
<text x="292.1" y="264.2">15</text>
<text x="292.1" y="267.8">16</text>
<text x="297.6" y="266">15</text>
<text x="297.6" y="269.5">16</text>
<text x="292.1" y="271.3">17</text>
<text x="292.1" y="274.8">18</text>
<text x="297.6" y="273">17</text>
<text x="292.1" y="278.3">19</text>
<text x="292.1" y="281.9">20</text>
<text x="297.6" y="276.6">18</text>
<text x="297.6" y="280.1">19</text>
<text x="297.6" y="283.6">20</text>
<text x="294.1" y="296">1</text>
<text x="294.1" y="299.5">2</text>
<text x="297.6" y="297.7">1</text>
<text x="294.1" y="303">3</text>
<text x="297.6" y="301.3">2</text>
<text x="297.6" y="304.8">3</text>
<text x="294.1" y="306.6">4</text>
<text x="294.1" y="310.1">5</text>
<text x="297.6" y="308.3">4</text>
<text x="297.6" y="311.9">5</text>
<text x="294.1" y="313.6">6</text>
<text x="294.1" y="317.1">7</text>
<text x="297.6" y="315.4">6</text>
<text x="294.1" y="320.7">8</text>
<text x="297.6" y="318.9">7</text>
<text x="297.6" y="322.4">8</text>
<text x="292.1" y="327.7">10</text>
<text x="294.1" y="324.2">9</text>
<text x="297.6" y="326">9</text>
<text x="297.6" y="329.5">10</text>
<text x="292.1" y="331.3">11</text>
<text x="292.1" y="334.8">12</text>
<text x="297.6" y="333">11</text>
<text x="292.1" y="338.3">13</text>
<text x="292.1" y="341.8">14</text>
<text x="297.6" y="336.5">12</text>
<text x="297.6" y="340.1">13</text>
<text x="292.1" y="345.4">15</text>
<text x="297.6" y="343.6">14</text>
<text x="297.6" y="347.1">15</text>
<text x="149.7" y="350.7">1</text>
<text x="162.3" y="350.7">2</text>
<text x="292.1" y="348.9">16</text>
<text x="292.1" y="352.4">17</text>
<text x="297.6" y="350.7">16</text>
<text x="292.1" y="356">18</text>
<text x="292.1" y="359.5">19</text>
<text x="297.6" y="354.2">17</text>
<text x="297.6" y="357.7">18</text>
<text x="292.1" y="363">20</text>
<text x="297.6" y="361.2">19</text>
<text x="297.6" y="364.8">20</text>
</g>
<g font-size="3.2">
<text x="10.6" y="81.1">POWER SUPPLY AND FILTERING</text>
<text x="45.4" y="116.1">4</text>
<text x="48.9" y="117.8">GND</text>
<text x="347.5" y="197.6">USB TYPE C CONNECTOR</text>
<text x="80.9" y="234.2">4</text>
<text x="97" y="241.3">2</text>
<text x="114.4" y="290.3">1</text>
<text x="114.4" y="293.9">2</text>
<text x="114.4" y="297.4">3</text>
<text x="347.5" y="345.7">USB UART BRIDGE</text>
<text x="12.3" y="402.2">MCU CORE</text>
</g>
<g font-size="3.2" fill="#f00">
<text x="106.7" y="107.2">VCC</text>
<text x="114.8" y="105.5">8</text>
</g>
<g font-size="2.8" fill="#00f">
<text x="157" y="179.8" transform="rotate(-90 157 179.8)">50</text>
<text x="160.5" y="179.8" transform="rotate(-90 160.5 179.8)">23</text>
<text x="167.5" y="179.8" transform="rotate(-90 167.5 179.8)">45</text>
<text x="172.8" y="179.8" transform="rotate(-90 172.8 179.8)">44</text>
<text x="179.9" y="179.8" transform="rotate(-90 179.9 179.8)">49</text>
<text x="183.4" y="179.8" transform="rotate(-90 183.4 179.8)">42</text>
<text x="186.9" y="179.8" transform="rotate(-90 186.9 179.8)">33</text>
<text x="190.5" y="179.8" transform="rotate(-90 190.5 179.8)">22</text>
<text x="194" y="179.8" transform="rotate(-90 194 179.8)">10</text>
<text x="197.5" y="178.3" transform="rotate(-90 197.5 178.3)">1</text>
<text x="202.8" y="179.8" transform="rotate(-90 202.8 179.8)">48</text>
<text x="208.1" y="179.8" transform="rotate(-90 208.1 179.8)">43</text>
<text x="158.3" y="188.8" transform="rotate(-90 158.3 188.8)">DVDD</text>
<text x="161.8" y="188.8" transform="rotate(-90 161.8 188.8)">DVDD</text>
<text x="181.2" y="189.9" transform="rotate(-90 181.2 189.9)">IOVDD</text>
<text x="184.8" y="189.9" transform="rotate(-90 184.8 189.9)">IOVDD</text>
<text x="188.3" y="189.9" transform="rotate(-90 188.3 189.9)">IOVDD</text>
<text x="191.8" y="189.9" transform="rotate(-90 191.8 189.9)">IOVDD</text>
<text x="195.4" y="189.9" transform="rotate(-90 195.4 189.9)">IOVDD</text>
<text x="198.9" y="189.9" transform="rotate(-90 198.9 189.9)">IOVDD</text>
<text x="213.7" y="191.8">USB_DM</text>
<text x="214.3" y="188.3">USB_DP</text>
<text x="225.9" y="186.9">47</text>
<text x="225.9" y="190.5">46</text>
<text x="168.9" y="196.9" transform="rotate(-90 168.9 196.9)">VREG_VOUT</text>
<text x="174.2" y="192.7" transform="rotate(-90 174.2 192.7)">VREG_IN</text>
<text x="204.2" y="193.5" transform="rotate(-90 204.2 193.5)">USB_VDD</text>
<text x="209.5" y="195.4" transform="rotate(-90 209.5 195.4)">ADC_AVDD</text>
<text x="141.5" y="202.8">56</text>
<text x="216.3" y="202.4">GPIO0</text>
<text x="227.4" y="201">2</text>
<text x="141.5" y="208.1">53</text>
<text x="146" y="204.2">QSPI_SS</text>
<text x="146" y="209.5">QSPI_SD0</text>
<text x="216.3" y="209.5">GPIO2</text>
<text x="216.3" y="205.9">GPIO1</text>
<text x="227.4" y="208.1">4</text>
<text x="227.4" y="204.6">3</text>
<text x="141.5" y="211.6">55</text>
<text x="141.5" y="215.2">54</text>
<text x="146" y="213">QSPI_SD1</text>
<text x="216.3" y="213">GPIO3</text>
<text x="227.4" y="215.2">6</text>
<text x="227.4" y="211.6">5</text>
<text x="141.5" y="218.7">51</text>
<text x="146" y="216.5">QSPI_SD2</text>
<text x="146" y="220">QSPI_SD3</text>
<text x="216.3" y="220">GPIO5</text>
<text x="216.3" y="216.5">GPIO4</text>
<text x="227.4" y="218.7">7</text>
<text x="141.5" y="224">52</text>
<text x="146" y="225.3">QSPI_SCLK</text>
<text x="216.3" y="227.1">GPIO7</text>
<text x="216.3" y="223.6">GPIO6</text>
<text x="227.4" y="225.7">9</text>
<text x="227.4" y="222.2">8</text>
<text x="216.3" y="230.6">GPIO8</text>
<text x="225.9" y="232.8">12</text>
<text x="225.9" y="229.3">11</text>
<text x="214.8" y="237.7">GPIO10</text>
<text x="216.3" y="234.2">GPIO9</text>
<text x="225.9" y="239.9">14</text>
<text x="225.9" y="236.3">13</text>
<text x="214.8" y="244.7">GPIO12</text>
<text x="214.8" y="241.2">GPIO11</text>
<text x="225.9" y="243.4">15</text>
<text x="141.5" y="250.4">20</text>
<text x="146" y="251.8">XIN</text>
<text x="214.8" y="251.8">GPIO14</text>
<text x="214.8" y="248.3">GPIO13</text>
<text x="225.9" y="250.4">17</text>
<text x="225.9" y="246.9">16</text>
<text x="141.5" y="257.5">21</text>
<text x="214.8" y="255.3">GPIO15</text>
<text x="225.9" y="257.5">27</text>
<text x="225.9" y="254">18</text>
<text x="146" y="258.9">XOUT</text>
<text x="214.8" y="262.4">GPIO17</text>
<text x="214.8" y="258.9">GPIO16</text>
<text x="225.9" y="261">28</text>
<text x="214.8" y="269.4">GPIO19</text>
<text x="214.8" y="265.9">GPIO18</text>
<text x="225.9" y="268.1">30</text>
<text x="225.9" y="264.5">29</text>
<text x="141.5" y="275.1">26</text>
<text x="214.8" y="273">GPIO20</text>
<text x="225.9" y="275.1">32</text>
<text x="225.9" y="271.6">31</text>
<text x="146" y="276.5">RUN</text>
<text x="214.8" y="280">GPIO22</text>
<text x="214.8" y="276.5">GPIO21</text>
<text x="225.9" y="278.7">34</text>
<text x="214.8" y="287.1">GPIO24</text>
<text x="214.8" y="283.5">GPIO23</text>
<text x="225.9" y="285.7">36</text>
<text x="225.9" y="282.2">35</text>
<text x="141.5" y="291">24</text>
<text x="146" y="292.4">SWCLK</text>
<text x="214.8" y="290.6">GPIO25</text>
<text x="225.9" y="289.2">37</text>
<text x="141.5" y="294.5">25</text>
<text x="146" y="295.9">SWD</text>
<text x="206.4" y="297.7">GPIO26_ADC0</text>
<text x="225.9" y="299.8">39</text>
<text x="225.9" y="296.3">38</text>
<text x="206.4" y="304.7">GPIO28_ADC2</text>
<text x="206.4" y="301.2">GPIO27_ADC1</text>
<text x="225.9" y="303.4">40</text>
<text x="206.4" y="308.2">GPIO29_ADC3</text>
<text x="225.9" y="306.9">41</text>
<text x="167.5" y="317.1" transform="rotate(-90 167.5 317.1)">19</text>
<text x="168.9" y="312.6" transform="rotate(-90 168.9 312.6)">TESTEN</text>
<text x="185.2" y="317.1" transform="rotate(-90 185.2 317.1)">57</text>
<text x="186.5" y="312.6" transform="rotate(-90 186.5 312.6)">GND</text>
</g>
</svg>
